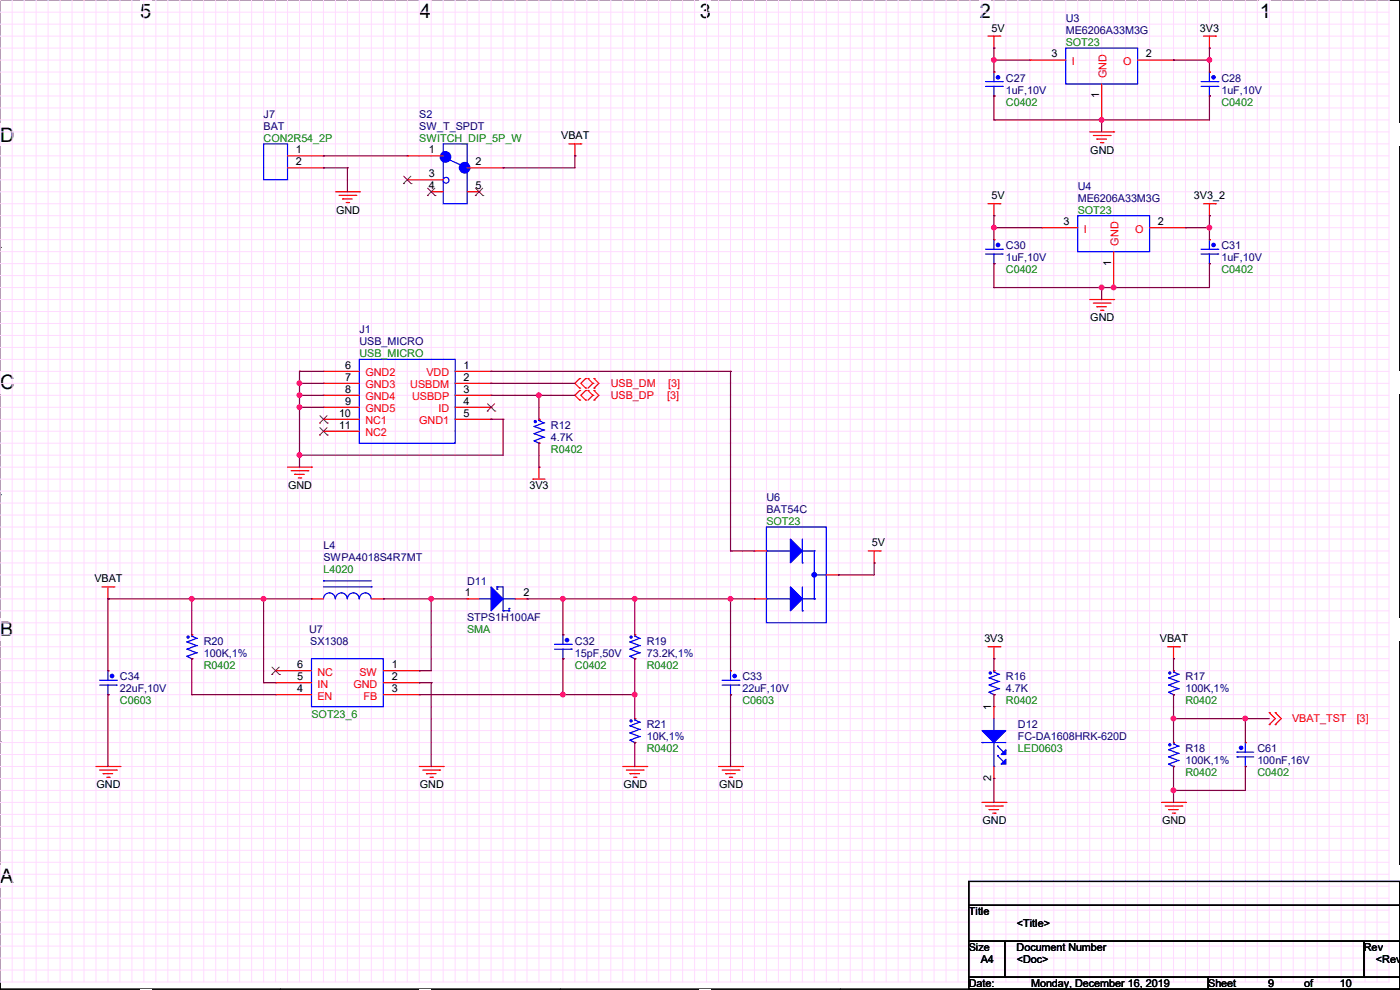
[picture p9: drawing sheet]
<svg xmlns="http://www.w3.org/2000/svg" width="297mm" height="210mm" viewBox="0 0 297 210" stroke-linecap="round" stroke-linejoin="round" font-family="sans-serif">
<path d="M0 0h297v209.8h-297z" fill="none" stroke="#000" stroke-width=".25"/>
<g fill="#fff">
<path d="M29.7 0h2.4v4.8h-2.4z"/>
<path d="M29.7 209.8h2.4v.2h-2.4z"/>
</g>
<path d="M59.4 0h.1M59.4 209.8h.1" fill="none" stroke="#000" stroke-width=".25"/>
<g fill="#fff">
<path d="M89.1 0h2.3v4.8h-2.3z"/>
<path d="M89.1 209.8h2.3v.2h-2.3z"/>
</g>
<path d="M118.8 0h.1M118.8 209.8h.1" fill="none" stroke="#000" stroke-width=".25"/>
<g fill="#fff">
<path d="M148.5 0h2.3v4.8h-2.3z"/>
<path d="M148.5 209.8h2.3v.2h-2.3z"/>
</g>
<path d="M178.2 0h.1M178.2 209.8h.1" fill="none" stroke="#000" stroke-width=".25"/>
<g fill="#fff">
<path d="M207.9 0h2.3v4.8h-2.3z"/>
<path d="M207.9 209.8h2.3v.2h-2.3z"/>
</g>
<path d="M237.6 0h.1M237.6 209.8h.1" fill="none" stroke="#000" stroke-width=".25"/>
<g fill="#fff">
<path d="M267.3 0h2.3v4.8h-2.3z"/>
<path d="M267.3 209.8h2.3v.2h-2.3z"/>
<path d="M0 26.2h3.1v4.8h-3.1z"/>
<path d="M297 26.2v4.8z"/>
<path d="M0 78.7h3.1v4.7h-3.1z"/>
<path d="M297 78.7v4.7z"/>
</g>
<path d="M0 52.5h.1M297 52.5h.1" fill="none" stroke="#000" stroke-width=".25"/>
<g fill="#fff">
<path d="M0 131.1h2.9v4.8h-2.9z"/>
<path d="M297 131.1v4.8z"/>
</g>
<path d="M0 104.9h.1M297 104.9h.1" fill="none" stroke="#000" stroke-width=".25"/>
<g fill="#fff">
<path d="M0 183.6h2.9v4.7h-2.9z"/>
<path d="M296.9 183.6h.1v4.7h-.1z"/>
</g>
<path d="M0 157.4h.1M297 157.4h.1M205.5 187h91.5v5.1h-91.5zM205.5 192.1h91.5v7.6h-91.5zM205.5 199.7h7.6v7.6h-7.6zM213.1 199.7h76.2v7.6h-76.2zM289.3 199.7h7.7v7.6h-7.7zM205.5 207.3h50.8v2.5h-50.8zM256.3 207.3h40.7v2.5h-40.7z" fill="none" stroke="#000" stroke-width=".25"/>
<g fill="none" stroke="#ffdbff" stroke-width=".21">
<path d="M0 0h294.7v208.3h-294.7zM0 2.6h294.7M0 5.1h294.7M0 7.7h294.7M0 10.2h294.7M0 12.7h294.7M0 15.3h294.7M0 17.8h294.7M2.6 0v208.3M5.1 0v208.3M7.7 0v208.3M10.2 0v208.3"/>
<path d="M12.7 0v208.3M15.3 0v208.3M17.8 0v208.3M20.4 0v208.3M22.9 0v208.3M25.4 0v208.3M28 0v208.3M30.5 0v208.3M33.1 0v208.3M35.6 0v208.3M38.1 0v208.3M40.7 0v208.3"/>
<path d="M43.2 0v208.3M45.8 0v208.3M48.3 0v208.3M50.8 0v208.3M53.4 0v208.3M55.9 0v208.3M58.5 0v208.3M61 0v208.3M63.5 0v208.3M66.1 0v208.3M68.6 0v208.3M71.2 0v208.3"/>
<path d="M73.7 0v208.3M76.2 0v208.3M78.8 0v208.3M81.3 0v208.3M83.9 0v208.3M86.4 0v208.3M88.9 0v208.3M91.5 0v208.3M94 0v208.3M96.6 0v208.3M99.1 0v208.3M101.6 0v208.3"/>
<path d="M104.2 0v208.3M106.7 0v208.3M109.3 0v208.3M111.8 0v208.3M114.3 0v208.3M116.9 0v208.3M119.4 0v208.3M122 0v208.3M124.5 0v208.3M127 0v208.3M129.6 0v208.3M132.1 0v208.3"/>
<path d="M134.7 0v208.3M137.2 0v208.3M139.7 0v208.3M142.3 0v208.3M144.8 0v208.3M147.4 0v208.3M149.9 0v208.3M152.4 0v208.3M155 0v208.3M157.5 0v208.3M160.1 0v208.3M162.6 0v208.3"/>
<path d="M165.1 0v208.3M167.7 0v208.3M170.2 0v208.3M172.8 0v208.3M175.3 0v208.3M177.8 0v208.3M180.4 0v208.3M182.9 0v208.3M185.5 0v208.3M188 0v208.3M190.5 0v208.3M193.1 0v208.3"/>
<path d="M195.6 0v208.3M198.2 0v208.3M200.7 0v208.3M203.2 0v208.3M205.8 0v208.3M208.3 0v208.3M210.9 0v208.3M213.4 0v208.3M215.9 0v208.3M218.5 0v208.3M221 0v208.3M223.6 0v208.3"/>
<path d="M226.1 0v208.3M228.6 0v208.3M231.2 0v208.3M233.7 0v208.3M236.3 0v208.3M238.8 0v208.3M241.3 0v208.3M243.9 0v208.3M246.4 0v208.3M249 0v208.3M251.5 0v208.3M254 0v208.3"/>
<path d="M256.6 0v208.3M259.1 0v208.3M261.7 0v208.3M264.2 0v208.3M266.7 0v208.3M269.3 0v208.3M271.8 0v208.3M274.4 0v208.3M276.9 0v208.3M279.4 0v208.3M282 0v208.3M284.5 0v208.3"/>
<path d="M287.1 0v208.3M289.6 0v208.3M292.1 0v208.3M0 20.4h294.7M0 22.9h294.7M0 25.4h294.7M0 28h294.7M0 30.5h294.7M0 33.1h294.7M0 35.6h294.7M0 38.1h294.7M0 40.7h294.7"/>
<path d="M0 43.2h294.7M0 45.8h294.7M0 48.3h294.7M0 50.8h294.7M0 53.4h294.7M0 55.9h294.7M0 58.5h294.7M0 61h294.7M0 63.5h294.7M0 66.1h294.7M0 68.6h294.7M0 71.2h294.7"/>
<path d="M0 73.7h294.7M0 76.2h294.7M0 78.8h294.7M0 81.3h294.7M0 83.9h294.7M0 86.4h294.7M0 88.9h294.7M0 91.5h294.7M0 94h294.7M0 96.6h294.7M0 99.1h294.7M0 101.6h294.7"/>
<path d="M0 104.2h294.7M0 106.7h294.7M0 109.3h294.7M0 111.8h294.7M0 114.3h294.7M0 116.9h294.7M0 119.4h294.7M0 122h294.7M0 124.5h294.7M0 127h294.7M0 129.6h294.7M0 132.1h294.7"/>
<path d="M0 134.7h294.7M0 137.2h294.7M0 139.7h294.7M0 142.3h294.7M0 144.8h294.7M0 147.4h294.7M0 149.9h294.7M0 152.4h294.7M0 155h294.7M0 157.5h294.7M0 160.1h294.7M0 162.6h294.7"/>
<path d="M0 165.1h294.7M0 167.7h294.7M0 170.2h294.7M0 172.8h294.7M0 175.3h294.7M0 177.8h294.7M0 180.4h294.7M0 182.9h294.7M0 185.5h294.7M0 188h294.7M0 190.5h294.7M0 193.1h294.7"/>
<path d="M0 195.6h294.7M0 198.2h294.7M0 200.7h294.7M0 203.2h294.7M0 205.8h294.7"/>
</g>
<g fill="none" stroke="#f00" stroke-width=".25">
<path d="M209.6 7.7h2.5M210.9 10.2h.1M210.9 15.3h.1M210.9 7.7v2.5M212.1 7.7h.1M218.5 12.7h.1M218.5 12.7h7.6M233.7 17.8v7.6M241.3 12.7h7.7M249 12.7h.1M255.3 7.7h2.6M256.6 10.2h.1"/>
<path d="M256.6 15.3h.1M256.6 7.7v2.5M257.9 7.7h.1M61 33.1h7.6M61 35.6h7.6M68.6 33.1h.1M68.6 35.6h.1M86.4 33.1h.1M86.4 38.1h.1M86.4 33.1h7.6M86.4 38.1h7.6M99.1 35.6h7.6"/>
<path d="M106.7 35.6h.1M120.7 30.5h2.5M122 33.1h.1M122 30.5v2.6M123.2 30.5h.1M210.9 20.4h.1M231.2 28h5.1M231.9 28.7h3.6M232.7 29.5h.1M232.7 29.5h2M233.5 30.3h.5M233.7 25.4h.1"/>
<path d="M234 30.3h.1M235.5 28.7h.1M236.3 28h.1M256.6 20.4h.1M71.2 40.7h5M71.9 41.4h3.6M72.7 42.2h.1M72.7 42.2h2M73.4 43h.6M74 43h.1M75.5 41.4h.1M76.2 40.7h.1"/>
<path d="M91.5 40.7h.1M91.5 40.7h2.5M99.1 40.7h2.5M101.6 40.7h.1M209.6 43.2h2.5M210.9 45.8h.1M210.9 50.8h.1M210.9 55.9h.1M210.9 43.2v2.6M212.1 43.2h.1M221 48.3h.1M221 48.3h7.6"/>
<path d="M236.3 53.4v7.6M243.9 48.3h7.6M251.5 48.3h.1M255.3 43.2h2.6M256.6 45.8h.1M256.6 50.8h.1M256.6 55.9h.1M256.6 43.2v2.6M257.9 43.2h.1M68.6 78.8h.1M68.6 78.8h7.6M96.6 78.8h7.6"/>
<path d="M104.2 78.8h.1M231.2 63.5h5.1M231.9 64.3h3.6M232.7 65.1h.1M232.7 65.1h2M233.5 65.8h.5M234 65.8h.1M235.5 64.3h.1M236.3 63.5h.1M236.3 61h.1M61 99.1h5.1M61.8 99.9h3.5"/>
<path d="M65.3 99.9h.1M66.1 99.1h.1M68.6 81.3h.1M68.6 83.9h.1M68.6 86.4h.1M68.6 88.9h.1M68.6 91.5h.1M68.6 81.3h7.6M68.6 83.9h7.6M68.6 86.4h7.6M68.6 88.9h7.6M68.6 91.5h7.6"/>
<path d="M96.6 81.3h7.6M96.6 83.9h7.6M96.6 86.4h7.6M96.6 88.9h7.6M104.2 81.3h.1M104.2 83.9h.1M104.2 86.4h.1M104.2 88.9h.1M114.3 99.1h.1M114.3 88.9h.1M114.3 94h.1M114.3 99.1v2.5"/>
<path d="M123 82.8h.1M123 84.9h.1M123 80.3h.1M123 82.3h.1M123 82.8l-1 1.1 1 1M123 80.3l-1 1 1 1M124.2 82.8h.1M124.2 84.9h.1M124.2 80.3h.1M124.2 82.3h.1M124.2 82.8l-1 1.1 1 1M124.2 80.3l-1 1 1 1"/>
<path d="M124.8 82.8h.1M124.8 80.3h.1M124.8 82.8l1 1.1M124.8 80.3l1 1M125.8 83.9h.1M125.8 81.3h.1M125.8 81.3l-1 1M125.8 83.9l-1 1M126 84.9h.1M126 82.8h.1M126 82.3h.1M126 80.3h.1"/>
<path d="M126 82.8l1 1.1-1 1M126 80.3l1 1-1 1M62.5 100.6h.1M62.5 100.6h2.1M63.3 101.4h.5M63.8 101.4h.1M113.1 101.6h.1M113.1 101.6h2.5M160.1 116.9h.1M160.1 116.9h2.5M184.2 116.9h2.5M185.5 119.4h.1"/>
<path d="M185.5 116.9v2.5M186.7 116.9h.1M21.6 124.5h2.6M22.9 127h.1M22.9 124.5v2.5M24.2 124.5h.1M40.7 134.7h.1M40.7 139.7h.1M66.1 127h.1M66.1 127h2.5M78.8 127h2.5M81.3 127h.1"/>
<path d="M99.1 127h.1M99.1 127h2.5M109.3 127h2.5M111.8 127h.1M119.4 134.7h.1M119.4 139.7h.1M134.7 134.7h.1M134.7 139.7h.1M160.1 127h.1M160.1 127h2.5M175.3 122h2.5M177.8 122h.1"/>
<path d="M209.6 137.2h2.5M210.9 139.7h.1M210.9 137.2v2.5M212.1 137.2h.1M247.7 137.2h2.5M249 139.7h.1M249 137.2v2.5M250.2 137.2h.1M22.9 142.3h.1M22.9 147.4h.1M58.5 147.4h.1M58.5 144.8h.1"/>
<path d="M58.5 142.3h.1M58.5 142.3h7.6M58.5 144.8h7.6M58.5 147.4h7.6M81.3 142.3h7.6M81.3 144.8h7.6M81.3 147.4h7.6M88.9 142.3h.1M88.9 144.8h.1M88.9 147.4h.1M134.7 152.4h.1M134.7 157.5h.1"/>
<path d="M155 142.3h.1M155 147.4h.1M210.9 142.3h.1M210.9 147.4h.1M210.9 149.9h.1M210.9 149.9v2.5M249 142.3h.1M249 147.4h.1M249 157.5h.1M264.2 157.5h.1M269.3 153.7h.1M269.3 151.2h.1"/>
<path d="M269.3 151.2l1.3 1.2-1.3 1.3M270.6 153.7h.1M270.6 151.2h.1M270.6 151.2l1.2 1.2-1.2 1.3M20.4 162.6h5M21.1 163.4h3.6M21.9 164.1h.1M21.9 164.1h2M22.6 164.9h.6M23.2 164.9h.1M24.7 163.4h.1M25.4 162.6h.1"/>
<path d="M88.9 162.6h5.1M89.7 163.4h3.6M90.5 164.1h.1M90.5 164.1h2M91.2 164.9h.5M91.7 164.9h.1M93.3 163.4h.1M94 162.6h.1M132.1 162.6h5.1M132.9 163.4h3.5M133.6 164.1h.1M133.6 164.1h2.1"/>
<path d="M134.4 164.9h.5M134.9 164.9h.1M136.4 163.4h.1M137.2 162.6h.1M152.4 162.6h5.1M153.2 163.4h3.6M154 164.1h.1M154 164.1h2M154.7 164.9h.5M155.2 164.9h.1M156.8 163.4h.1M157.5 162.6h.1"/>
<path d="M208.3 170.2h5.1M209.1 171h3.5M209.8 171.7h.1M209.8 171.7h2.1M210.6 172.5h.5M210.9 165.1h.1M210.9 162.6v2.5M211.1 172.5h.1M212.6 171h.1M213.4 170.2h.1M246.4 170.2h5.1M247.2 171h3.5"/>
<path d="M247.9 171.7h.1M247.9 171.7h2.1M248.7 172.5h.5M249 162.6h.1M249.2 172.5h.1M250.7 171h.1M251.5 170.2h.1M264.2 162.6h.1"/>
</g>
<g fill="none" stroke="#00f" stroke-width=".25">
<path d="M209.1 18.3h3.5M209.1 17.3h3.5M210.9 15.3h.1M210.9 15.3v2M210.9 18.3v2.1M212.6 18.3h.1M212.6 17.3h.1M226.1 10.2h15.2v7.6h-15.2zM254.8 18.3h3.6M254.8 17.3h3.6M256.6 15.3h.1M256.6 15.3v2"/>
<path d="M256.6 18.3v2.1M258.4 18.3h.1M258.4 17.3h.1M55.9 30.5h5.1v7.6h-5.1zM94 30.5h5.1v12.7h-5.1zM94 33.3h.1M94 33.3l5.1 2.3M210.9 20.4h.1M256.6 20.4h.1M209.1 53.9h3.5M209.1 52.9h3.5M210.9 50.8h.1"/>
<path d="M210.9 55.9h.1M210.9 50.8v2.1M210.9 53.9v2M212.6 53.9h.1M212.6 52.9h.1M228.6 45.8h15.3v7.6h-15.3zM254.8 53.9h3.6M254.8 52.9h3.6M256.6 50.8h.1M256.6 55.9h.1M256.6 50.8v2.1M256.6 53.9v2"/>
<path d="M258.4 53.9h.1M258.4 52.9h.1M76.2 76.2h20.4v17.8h-20.4zM113.3 90.5h.1M113.3 92h.1M113.3 93.5h.1M113.3 92l2.1 .8M113.3 90.5l2.1 .7M113.3 93.5l1 .5M114.3 94h.1M114.3 89.2h.1M114.3 89.2l1.1 .5"/>
<path d="M114.3 88.9v.3M115.4 89.7h.1M115.4 92.8h.1M115.4 91.2h.1M115.4 89.7l-2.1 .8M115.4 91.2l-2.1 .8M115.4 92.8l-2.1 .7M162.6 111.8h12.7v20.3h-12.7zM162.6 116.9h.1M162.6 116.9h5.1M170.2 119.4h.1M170.2 114.3v5.1"/>
<path d="M170.2 116.9h2.6M172.8 116.9h.1M172.8 116.9v10.1M39.7 136.2h.1M39.7 137.7h.1M39.7 139.2h.1M39.7 137.7l2 .8M39.7 136.2l2 .7M39.7 139.2l1 .5M40.7 139.7h.1M40.7 134.9h.1M40.7 134.9l1 .5"/>
<path d="M40.7 134.7v.2M41.7 135.4h.1M41.7 138.5h.1M41.7 136.9h.1M41.7 135.4l-2 .8M41.7 136.9l-2 .8M41.7 138.5l-2 .7M66.1 139.7h15.2v10.2h-15.2zM68.6 123.2h.1M68.6 124.5h10.2M68.6 123.2h10.2M68.6 127a1.25 1.25 0 0 1 1.3-1.2 1.25 1.25 0 0 1 1.2 1.2"/>
<path d="M71.2 127a1.25 1.25 0 0 1 1.2-1.2 1.25 1.25 0 0 1 1.3 1.2M73.7 127a1.25 1.25 0 0 1 1.3-1.2 1.25 1.25 0 0 1 1.2 1.2M76.2 127a1.25 1.25 0 0 1 1.3-1.2 1.25 1.25 0 0 1 1.2 1.2M78.8 124.5h.1M101.6 127h2.6M104.2 127h.1M105.5 124.5h.1M105.5 125h.1M105.5 124.5h1.2v5.1M105.5 124.5v.5M106.7 129.6h.1M106.7 127h2.6"/>
<path d="M106.7 129.6h1.3M108 129.6h.1M108 129.1h.1M108 129.1v.5M109.3 127h.1M117.6 137.7h3.6M117.6 136.7h3.6M119.4 134.7h.1M119.4 139.7h.1M119.4 134.7v2M119.4 137.7v2M121.2 137.7h.1"/>
<path d="M121.2 136.7h.1M133.6 136.2h.1M133.6 137.7h.1M133.6 139.2h.1M133.6 137.7l2.1 .8M133.6 136.2l2.1 .7M133.6 139.2l1.1 .5M134.7 139.7h.1M134.7 134.9h.1M134.7 134.7v.2M134.7 134.9l1 .5M135.7 135.4h.1"/>
<path d="M135.7 138.5h.1M135.7 136.9h.1M135.7 135.4l-2.1 .8M135.7 136.9l-2.1 .8M135.7 138.5l-2.1 .7M162.6 127h.1M162.6 127h5.1M170.2 129.6h.1M170.2 124.5v5.1M170.2 127h2.6M172.8 127h.1M172.8 122h2.5"/>
<path d="M175.3 122h.1M21.1 145.3h3.6M21.1 144.3h3.6M22.9 142.3h.1M22.9 147.4h.1M22.9 142.3v2M22.9 145.3v2.1M24.7 145.3h.1M24.7 144.3h.1M133.6 154h.1M133.6 155.5h.1M133.6 157h.1"/>
<path d="M133.6 155.5l2.1 .8M133.6 154l2.1 .7M133.6 157l1.1 .5M134.7 157.5h.1M134.7 152.7h.1M134.7 152.7l1 .5M134.7 152.4v.3M135.7 153.2h.1M135.7 156.3h.1M135.7 154.7h.1M135.7 153.2l-2.1 .8M135.7 154.7l-2.1 .8"/>
<path d="M135.7 156.3l-2.1 .7M153.2 145.3h3.6M153.2 144.3h3.6M155 142.3h.1M155 147.4h.1M155 142.3v2M155 145.3v2.1M156.8 145.3h.1M156.8 144.3h.1M208.3 157.5h.1M208.3 157.5h5.1M209.8 143.8h.1"/>
<path d="M209.8 145.3h.1M209.8 146.9h.1M209.8 145.3l2.1 .8M209.8 143.8l2.1 .8M209.8 146.9l1.1 .5M210.9 147.4h.1M210.9 142.5h.1M210.9 155h.1M210.9 142.5l1 .5M210.9 142.3v.2M210.9 152.4v2.6M210.9 157.5v5.1"/>
<path d="M211.6 158.3h.1M211.6 158.3l1.3 1.3M211.9 143h.1M211.9 146.1h.1M211.9 144.6h.1M211.9 143l-2.1 .8M211.9 144.6l-2.1 .7M211.9 146.1l-2.1 .8M247.9 143.8h.1M247.9 145.3h.1M247.9 146.9h.1M247.9 159h.1"/>
<path d="M247.9 145.3l2.1 .8M247.9 143.8l2.1 .8M247.9 146.9l1.1 .5M247.9 159l2.1 .8M249 147.4h.1M249 142.5h.1M249 157.8h.1M249 142.5l1 .5M249 142.3v.2M249 157.5v.3M249 157.8l1 .5M250 143h.1"/>
<path d="M250 146.1h.1M250 144.6h.1M250 158.3h.1M250 159.8h.1M250 143l-2.1 .8M250 144.6l-2.1 .7M250 146.1l-2.1 .8M250 158.3l-2.1 .7M250 159.8l-2.1 .8M262.4 159.6h.1M262.4 159.6h3.6M264.2 157.5h.1"/>
<path d="M264.2 157.5v2.1M210.9 162.6h.1M211.6 160.3h.1M211.6 160.3l1.3 1.3M247.9 160.6h.1M247.9 162.1h.1M247.9 160.6l2.1 .7M247.9 162.1l1.1 .5M249 162.6h.1M250 161.3h.1M250 161.3l-2.1 .8M262.4 160.6h.1"/>
<path d="M262.4 160.6h3.6M264.2 162.6h.1M264.2 160.6v2"/>
<circle cx="94.6" cy="38.2" r=".61"/>
</g>
<g fill="#00f" stroke="#00f" stroke-width=".25">
<path d="M104.2 124.5l2.5 2.5-2.5 2.6z"/>
<path d="M208.3 155h5.1l-2.5 2.5z"/>
<path d="M213.4 159v1.1h-1z"/>
<path d="M212.4 162.1l1-1v1z"/>
<path d="M167.7 114.3l2.5 2.6-2.5 2.5z" fill-rule="evenodd"/>
<path d="M167.7 124.5l2.5 2.5-2.5 2.6z" fill-rule="evenodd"/>
<circle cx="248.2" cy="142.8" r=".23"/>
<circle cx="257.4" cy="52" r=".36"/>
<circle cx="172.7" cy="121.9" r=".49"/>
<circle cx="39.9" cy="135.1" r=".23"/>
<circle cx="120.3" cy="135.8" r=".36"/>
<circle cx="263.3" cy="158.6" r=".36"/>
<circle cx="210.1" cy="142.8" r=".23"/>
<circle cx="155.8" cy="143.4" r=".36"/>
<circle cx="133.9" cy="152.9" r=".23"/>
<circle cx="248.2" cy="158" r=".23"/>
<circle cx="211.7" cy="16.4" r=".36"/>
<circle cx="23.8" cy="143.4" r=".36"/>
<circle cx="133.9" cy="135.1" r=".23"/>
<circle cx="113.6" cy="89.4" r=".23"/>
<circle cx="211.7" cy="52" r=".36"/>
<circle cx="257.4" cy="16.4" r=".36"/>
</g>
<g fill="#00f" stroke="#00f" stroke-width="1.5">
<circle cx="98.6" cy="35.6" r=".49"/>
<circle cx="94.5" cy="33.3" r=".49"/>
</g>
<g fill="none" stroke="#804000" stroke-width=".21">
<path d="M85.6 38.9h.1M85.6 37.4l1.6 1.5M87.2 37.4l-1.6 1.5M87.2 38.9h.1M90.7 39.9l1.6 1.6M92.2 39.9l-1.5 1.6M100.9 39.9l1.5 1.6M102.4 39.9l-1.6 1.6M90.7 41.5h.1M92.3 41.5h.1M100.8 41.5h.1M102.4 41.5h.1"/>
<path d="M67.8 89.7h.1M67.8 92.3h.1M67.9 88.2l1.5 1.5M67.9 90.7l1.5 1.6M69.4 88.2l-1.6 1.5M69.4 90.7l-1.6 1.6M69.4 89.7h.1M69.4 92.3h.1M103.4 87.2h.1M103.4 85.6l1.6 1.6M104.9 85.6l-1.5 1.6M105 87.2h.1"/>
<path d="M57.7 143.1h.1M57.7 141.5l1.6 1.6M59.2 141.5l-1.5 1.6M59.3 143.1h.1"/>
</g>
<g fill="none" stroke="#800040" stroke-width=".25">
<path d="M210.9 12.7h.1M210.9 10.2h.1M210.9 12.7h7.6M210.9 10.2v5.1M249 12.7h.1M249 12.7h7.6M256.6 10.2h.1M256.6 12.7h.1M256.6 10.2v5.1M68.6 33.1h.1M68.6 35.6h.1M68.6 33.1h17.8"/>
<path d="M68.6 35.6h5.1M73.7 35.6h.1M73.7 35.6v5.1M106.7 35.6h.1M122 33.1h.1M122 33.1v2.5h-15.3M210.9 20.4h.1M210.9 25.4h.1M210.9 20.4v5M233.7 25.4h.1M233.7 25.4v2.6M256.6 20.4h.1"/>
<path d="M256.6 20.4v5h-45.7M210.9 45.8h.1M210.9 48.3h.1M210.9 55.9h.1M210.9 45.8v5M210.9 55.9v5.1M210.9 48.3h10.1M251.5 48.3h.1M251.5 48.3h5.1M256.6 45.8h.1M256.6 48.3h.1M256.6 55.9h.1"/>
<path d="M256.6 45.8v5M256.6 55.9v5.1h-45.7M63.5 78.8h.1M63.5 78.8v20.3M63.5 78.8h5.1M104.2 78.8h.1M104.2 78.8h50.8M155 78.8h.1M155 78.8v38.1M210.9 61h.1M233.7 61h.1M233.7 61v2.5"/>
<path d="M236.3 61h.1M63.5 96.6h.1M63.5 81.3h.1M63.5 83.9h.1M63.5 86.4h.1M63.5 81.3h5.1M63.5 83.9h5.1M63.5 86.4h5.1M104.2 88.9h.1M104.2 81.3h.1M104.2 88.9h2.5M104.2 81.3h17.8"/>
<path d="M104.2 83.9h17.8M106.7 88.9h.1M106.7 88.9v7.7h-43.2M114.3 83.9h.1M114.3 99.1h.1M114.3 83.9v5M114.3 94v5.1M155 116.9h.1M155 116.9h5.1M185.5 119.4h.1M185.5 119.4v2.6h-7.7M22.9 127h.1"/>
<path d="M22.9 127h43.2M22.9 127v15.3M40.7 139.7h.1M40.7 127h.1M40.7 127v7.7M40.7 139.7v7.7M55.9 127h.1M55.9 127v17.8M81.3 127h.1M81.3 127h17.8M91.5 127h.1M91.5 127v15.3h-2.6"/>
<path d="M111.8 127h.1M111.8 127h48.3M119.4 127h.1M119.4 139.7h.1M119.4 127v7.7M119.4 139.7v7.7M134.7 127h.1M134.7 139.7h.1M134.7 127v7.7M134.7 139.7v12.7M155 127h.1M155 127v15.3"/>
<path d="M177.8 122h.1M210.9 139.7h.1M210.9 139.7v2.6M249 139.7h.1M249 139.7v2.6M22.9 147.4h.1M22.9 147.4v15.2M40.7 147.4h.1M40.7 147.4h17.8M55.9 144.8h.1M55.9 144.8h2.6M88.9 142.3h.1"/>
<path d="M88.9 144.8h.1M88.9 147.4h.1M88.9 144.8h2.6M88.9 147.4h45.8M91.5 144.8h.1M91.5 144.8v17.8M119.4 147.4h.1M134.7 147.4h.1M134.7 157.5h.1M134.7 157.5v5.1M155 147.4h.1M155 147.4v15.2"/>
<path d="M210.9 147.4h.1M210.9 147.4v2.5M249 147.4h.1M249 152.4h.1M249 147.4v10.1M249 152.4h20.3M264.2 152.4h.1M264.2 152.4v5.1M210.9 165.1h.1M210.9 165.1v5.1M249 162.6h.1M249 167.7h.1"/>
<path d="M249 162.6v7.6M264.2 162.6h.1M264.2 162.6v5.1h-15.2"/>
</g>
<g fill="#f0f" stroke="#f0f" stroke-width=".25">
<circle cx="63.5" cy="96.5" r=".49"/>
<circle cx="63.5" cy="81.3" r=".49"/>
<circle cx="63.5" cy="83.8" r=".49"/>
<circle cx="63.5" cy="86.4" r=".49"/>
<circle cx="114.3" cy="83.8" r=".49"/>
<circle cx="210.8" cy="12.7" r=".49"/>
<circle cx="256.6" cy="12.7" r=".49"/>
<circle cx="233.7" cy="25.4" r=".49"/>
<circle cx="210.8" cy="48.3" r=".49"/>
<circle cx="256.6" cy="48.3" r=".49"/>
<circle cx="233.7" cy="61" r=".49"/>
<circle cx="40.7" cy="127" r=".49"/>
<circle cx="119.4" cy="147.3" r=".49"/>
<circle cx="55.9" cy="127" r=".49"/>
<circle cx="134.6" cy="147.3" r=".49"/>
<circle cx="91.5" cy="127" r=".49"/>
<circle cx="119.4" cy="127" r=".49"/>
<circle cx="155" cy="127" r=".49"/>
<circle cx="134.6" cy="127" r=".49"/>
<circle cx="248.9" cy="152.4" r=".49"/>
<circle cx="264.2" cy="152.4" r=".49"/>
<circle cx="248.9" cy="167.7" r=".49"/>
<circle cx="236.2" cy="61" r=".49"/>
</g>
<g font-size="4.2">
<text x="29.7" y="3.9">5</text>
<text x="89.1" y="3.9">4</text>
<text x="148.5" y="3.9">3</text>
<text x="207.9" y="3.9">2</text>
<text x="267.3" y="3.9">1</text>
<text x="0" y="30.1">D</text>
<text x="0" y="82.5">C</text>
<text x="0" y="135">B</text>
<text x="0" y="187.4">A</text>
<text x="297" y="187.4">A</text>
</g>
<g font-size="2.3" fill="#000080">
<text x="226.1" y="4.7">U3</text>
<text x="226.1" y="7.2">ME6206A33M3G</text>
<text x="213.4" y="17.4">C27</text>
<text x="259.1" y="17.4">C28</text>
<text x="213.4" y="19.9">1uF,10V</text>
<text x="259.1" y="19.9">1uF,10V</text>
<text x="55.9" y="25">J7</text>
<text x="55.9" y="27.5">BAT</text>
<text x="88.9" y="25">S2</text>
<text x="88.9" y="27.5">SW_T_SPDT</text>
<text x="228.6" y="40.2">U4</text>
<text x="228.6" y="42.8">ME6206A33M3G</text>
<text x="213.4" y="52.9">C30</text>
<text x="259.1" y="52.9">C31</text>
<text x="213.4" y="55.5">1uF,10V</text>
<text x="259.1" y="55.5">1uF,10V</text>
<text x="76.2" y="70.7">J1</text>
<text x="76.2" y="73.2">USB_MICRO</text>
<text x="116.9" y="91">R12</text>
<text x="116.9" y="93.6">4.7K</text>
<text x="162.6" y="106.3">U6</text>
<text x="162.6" y="108.8">BAT54C</text>
<text x="68.6" y="116.4">L4</text>
<text x="68.6" y="119">SWPA4018S4R7MT</text>
<text x="99.1" y="124">D11</text>
<text x="99.1" y="131.7">STPS1H100AF</text>
<text x="43.2" y="136.7">R20</text>
<text x="65.6" y="134.2">U7</text>
<text x="65.8" y="136.7">SX1308</text>
<text x="122" y="136.7">C32</text>
<text x="137.2" y="136.7">R19</text>
<text x="43.2" y="139.3">100K,1%</text>
<text x="122" y="139.3">15pF,50V</text>
<text x="137.2" y="139.3">73.2K,1%</text>
<text x="25.4" y="144.4">C34</text>
<text x="25.4" y="146.9">22uF,10V</text>
<text x="157.5" y="144.4">C33</text>
<text x="157.5" y="146.9">22uF,10V</text>
<text x="213.4" y="144.4">R16</text>
<text x="213.4" y="146.9">4.7K</text>
<text x="251.5" y="144.4">R17</text>
<text x="251.5" y="146.9">100K,1%</text>
<text x="137.2" y="154.5">R21</text>
<text x="215.9" y="154.5">D12</text>
<text x="137.2" y="157.1">10K,1%</text>
<text x="215.9" y="157.1">FC-DA1608HRK-620D</text>
<text x="251.5" y="159.6">R18</text>
<text x="266.7" y="159.6">C61</text>
<text x="251.5" y="162.1">100K,1%</text>
<text x="266.7" y="162.1">100nF,16V</text>
</g>
<g font-size="2.3">
<text x="210.4" y="6.7">5V</text>
<text x="254.6" y="6.7">3V3</text>
<text x="223.1" y="12.2">3</text>
<text x="243.1" y="12.2">2</text>
<text x="233.2" y="20.9" transform="rotate(-90 233.2 20.9)">1</text>
<text x="119.1" y="29.5">VBAT</text>
<text x="62.8" y="32.5">1</text>
<text x="62.8" y="35.1">2</text>
<text x="91" y="32.5">1</text>
<text x="100.9" y="35.1">2</text>
<text x="231.3" y="32.6">GND</text>
<text x="91" y="37.6">3</text>
<text x="91" y="40.1">4</text>
<text x="100.9" y="40.1">5</text>
<text x="71.3" y="45.3">GND</text>
<text x="210.4" y="42.2">5V</text>
<text x="225.6" y="47.8">3</text>
<text x="245.7" y="47.8">2</text>
<text x="253.3" y="42.2">3V3_2</text>
<text x="235.7" y="56.4" transform="rotate(-90 235.7 56.4)">1</text>
<text x="231.3" y="68.2">GND</text>
<text x="73.2" y="78.2">6</text>
<text x="73.2" y="80.8">7</text>
<text x="73.2" y="83.3">8</text>
<text x="98.3" y="78.2">1</text>
<text x="98.3" y="80.8">2</text>
<text x="98.3" y="83.3">3</text>
<text x="71.9" y="88.4">10</text>
<text x="73.2" y="85.9">9</text>
<text x="98.3" y="85.9">4</text>
<text x="98.3" y="88.4">5</text>
<text x="71.9" y="90.9">11</text>
<text x="61.1" y="103.7">GND</text>
<text x="112.3" y="103.7">3V3</text>
<text x="185" y="115.9">5V</text>
<text x="20" y="123.5">VBAT</text>
<text x="98.6" y="126.5">1</text>
<text x="111" y="126.5">2</text>
<text x="208.8" y="136.2">3V3</text>
<text x="246.1" y="136.2">VBAT</text>
<text x="63" y="141.7">6</text>
<text x="83.1" y="141.7">1</text>
<text x="63" y="146.8">4</text>
<text x="63" y="144.3">5</text>
<text x="83.1" y="144.3">2</text>
<text x="83.1" y="146.8">3</text>
<text x="210.3" y="150.7" transform="rotate(-90 210.3 150.7)">1</text>
<text x="20.5" y="167.2">GND</text>
<text x="89.1" y="167.2">GND</text>
<text x="132.3" y="167.2">GND</text>
<text x="152.6" y="167.2">GND</text>
<text x="210.3" y="165.7" transform="rotate(-90 210.3 165.7)">2</text>
<text x="208.5" y="174.8">GND</text>
<text x="246.6" y="174.8">GND</text>
<text x="205.5" y="194.1">Title</text>
<text x="215.7" y="196.7">&lt;Title&gt;</text>
<text x="205.5" y="201.8">Size</text>
<text x="215.7" y="201.8">Document Number</text>
<text x="289.4" y="201.8">Rev</text>
<text x="205.5" y="209.4">Date:</text>
<text x="208.1" y="204.3">A4</text>
<text x="215.7" y="204.3">&lt;Doc&gt;</text>
<text x="218.7" y="209.4">Monday, December 16, 2019</text>
<text x="256.3" y="209.4">Sheet</text>
<text x="269" y="209.4">9</text>
<text x="276.7" y="209.4">of</text>
<text x="284.3" y="209.4">10</text>
<text x="291.9" y="204.3">&lt;RevC</text>
</g>
<g font-size="2.3" fill="#008000">
<text x="226.1" y="9.7">SOT23</text>
<text x="213.4" y="22.4">C0402</text>
<text x="259.1" y="22.4">C0402</text>
<text x="55.9" y="30.1">CON2R54_2P</text>
<text x="88.9" y="30.1">SWITCH_DIP_5P_W</text>
<text x="228.6" y="45.3">SOT23</text>
<text x="213.4" y="58">C0402</text>
<text x="259.1" y="58">C0402</text>
<text x="76.2" y="75.8">USB_MICRO</text>
<text x="116.9" y="96.1">R0402</text>
<text x="162.6" y="111.3">SOT23</text>
<text x="68.6" y="121.5">L4020</text>
<text x="99.1" y="134.2">SMA</text>
<text x="43.2" y="141.8">R0402</text>
<text x="122" y="141.8">C0402</text>
<text x="137.2" y="141.8">R0402</text>
<text x="25.4" y="149.4">C0603</text>
<text x="157.5" y="149.4">C0603</text>
<text x="213.4" y="149.4">R0402</text>
<text x="251.5" y="149.4">R0402</text>
<text x="66.1" y="152.2">SOT23_6</text>
<text x="137.2" y="159.6">R0402</text>
<text x="215.9" y="159.6">LED0603</text>
<text x="251.5" y="164.7">R0402</text>
<text x="266.7" y="164.7">C0402</text>
</g>
<g font-size="2.3" fill="#f00">
<text x="227.4" y="13.8">I</text>
<text x="234.8" y="16.6" transform="rotate(-90 234.8 16.6)">GND</text>
<text x="238.3" y="13.8">O</text>
<text x="229.9" y="49.4">I</text>
<text x="237.3" y="52.1" transform="rotate(-90 237.3 52.1)">GND</text>
<text x="240.8" y="49.4">O</text>
<text x="77.5" y="79.8">GND2</text>
<text x="77.5" y="82.4">GND3</text>
<text x="87" y="82.4">USBDM</text>
<text x="90.5" y="79.8">VDD</text>
<text x="129.6" y="82.1">USB_DM</text>
<text x="141.8" y="82.1">[3]</text>
<text x="77.5" y="84.9">GND4</text>
<text x="77.5" y="87.5">GND5</text>
<text x="87.4" y="84.9">USBDP</text>
<text x="93" y="87.5">ID</text>
<text x="129.6" y="84.7">USB_DP</text>
<text x="141.5" y="84.7">[3]</text>
<text x="77.5" y="90">NC1</text>
<text x="77.5" y="92.5">NC2</text>
<text x="88.9" y="90">GND1</text>
<text x="67.4" y="143.3">NC</text>
<text x="76.2" y="143.3">SW</text>
<text x="67.4" y="148.4">EN</text>
<text x="67.4" y="145.9">IN</text>
<text x="75" y="145.9">GND</text>
<text x="77.1" y="148.4">FB</text>
<text x="274.1" y="153.2">VBAT_TST</text>
<text x="287.8" y="153.2">[3]</text>
</g>
</svg>
